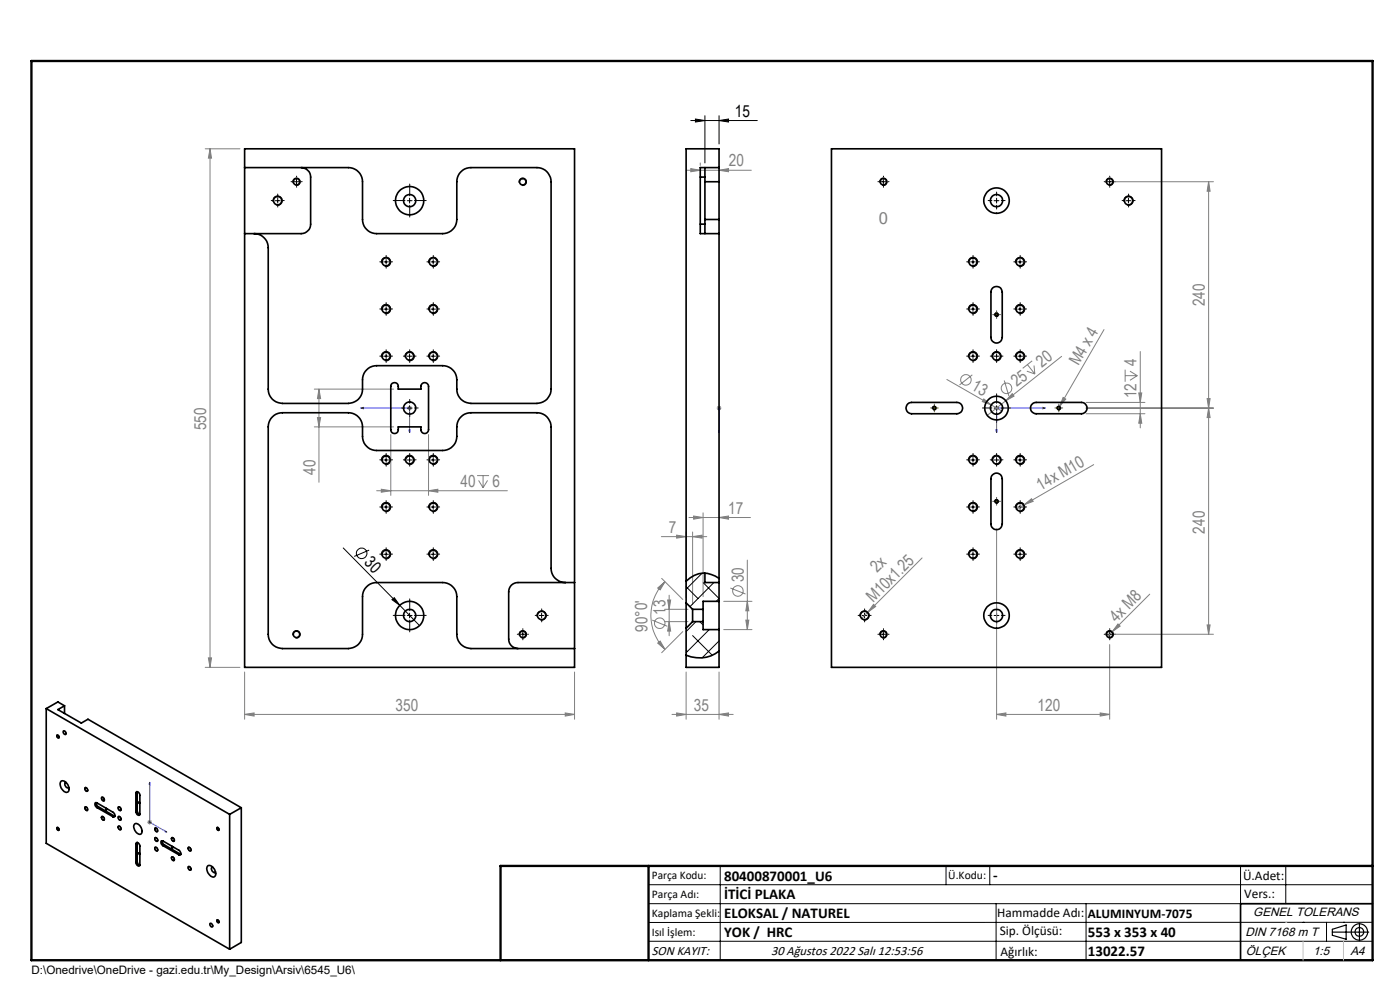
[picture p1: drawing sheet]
<svg xmlns="http://www.w3.org/2000/svg" width="297mm" height="210mm" viewBox="0 0 297 210" stroke-linecap="round" stroke-linejoin="round" font-family="sans-serif">
<g fill="none" stroke="#808080" stroke-width=".21">
<path d="M43.5 31.6h7.4M44.6 31.6l.3 1.9h-.7zM44.6 31.6v110M145.6 36.1h13.8M146.5 35.8l2.1 .3-2.1 .3zM148.6 34.6v.5M152.5 36.1l2.1-.3v.6zM236.4 38.6h21M256.4 38.6l.3 2h-.6zM256.4 38.6v95.9M206.3 79.5l-2.7 2.2M217.8 78.7l1.7 .6"/>
<path d="M217.9 77.3l1.6 2M219 76.5l-2 1.6M219.4 77.5l.1 1.8M225.2 75.6l-11.8 9.4M234.2 69.9l-9.4 16.3M238.7 78.4v2.6M238.7 79.7h2.6M239.7 78.7l1.6 1M241.3 79.7l-1.6 1M241.9 74.6v16.2M66.7 90.5h16.8M66.7 82.5h16.8"/>
<path d="M67.3 88.6h.7l-.3 1.9zM67.7 82.5v19.8M67.7 82.5l.3 2.1h-.7zM82.9 92.2v12.9M86.4 86.6h1M86.5 86.2l.7 .7M86.9 86.1v1M87.2 86.2l-.7 .7M90.9 92.2v12.9M152 86.6h1M152.2 86.2l.7 .7M152.5 86.1v1"/>
<path d="M152.9 86.2l-.7 .7M200.9 80.5l9.4 5.4M208.7 84.6l1.6 1.3-1.9-.7zM210.3 85.9l2.2 1.3M210.9 86.6h1M211.1 86.2l.7 .7M211.4 86.1v1M211.8 86.2l-.7 .7M213 80.7l1 3.3M213.4 85l-4 3.1M214.7 83.5l.4 .5-1.7 1zM224.8 86.2l-.4 .7"/>
<path d="M225.5 84.3l.6 .4-1.3 1.5zM230.4 87.8h12.5M230.4 85.4h12.5M230.4 86.6h27M232 98.6l-14.7 8.5M241.6 83.4h.6l-.3 2zM241.9 87.8l.3 2h-.6zM256.1 84.6h.6l-.3 2zM256.4 86.6l.3 2h-.6zM79.9 104.1h27.7M80.9 103.8l2 .3-2 .3zM90.9 104.1l2-.3v.6z"/>
<path d="M101.2 100.9h2.6M101.5 101.9l1 1.6M102.5 100.9v2.6M103.4 101.9l-.9 1.6M140.3 113.8h9.6M143.5 113.5l2.1 .3-2.1 .4zM145.6 112.8v14.1M146.2 109.8h13M146.9 113.8l2-.3v.7zM146.9 112.8v15.5M147.1 109.5l2.1 .3-2.1 .3zM149.2 108.8v17.8"/>
<path d="M152.5 109.8l2.1-.3v.6zM158.5 118.8v14.8M195.6 118.3l-12.9 13M211.4 112.2v40.4M217.3 107.1l1.5-1.3 .4 .6zM217.3 107.1l-1.8 .9M44.2 139.6h.7l-.3 2zM138.4 131.5l3.2 1.3M139.5 124.7l1.6-1.3-1 1.7zM139.5 136.4l.6-.4 1 1.8zM140.4 122.7l4.5 4.5M141 129.2h4.9"/>
<path d="M141 131.9h4.9M141.1 123.4a10.1 10.1 0 0 0 0 14.4M141.6 127.3h.7l-.3 1.9zM142 131.9l.3 2h-.7zM142 126.3v8.6M144.9 134l-4.5 4.5M153.5 127.6h6M153.5 133.6h6M154.9 124.7l3.3 1.3M158.2 131.5h.7l-.4 2.1zM158.5 127.6l.4 2h-.7zM185.3 128.2l.5 .4-1.7 1.2z"/>
<path d="M235.4 136.7v15.9M236 134l-1.2 1.1M236.4 134.5h21M237.2 132.4l.4 .4-1.6 1.2zM243.9 126l-7.9 8M256.1 132.6h.6l-.3 1.9zM43.5 141.6h7.4M51.9 151.5l2-.3v.7zM51.9 142.5v10.1M51.9 151.5h70M119.9 151.2l2 .3-2 .4zM121.9 142.5v10.1"/>
<path d="M142.6 151.5h12.9M143.5 151.2l2.1 .3-2.1 .4zM145.6 142.5v10.1M152.5 151.5l2.1-.3v.7zM152.5 142.5v10.1M211.4 151.5l2-.3v.7zM211.4 151.5h24M233.4 151.2l2 .3-2 .4zM31.2 174.4h1M31.4 174.1l.7 .7M31.7 173.9v1M32.1 174.1l-.7 .7"/>
<circle cx="204.9" cy="80.6" r="1.11"/>
<circle cx="213.5" cy="82.4" r="1.13"/>
<circle cx="140" cy="132.2" r="1.12"/>
<circle cx="156.5" cy="125.4" r="1.12"/>
</g>
<g fill="none" stroke="#000" stroke-width=".21">
<path d="M62.1 38.8a.8 .8 0 0 1 .7-1 .8 .8 0 0 1 .9 .8 .8 .8 0 0 1-1 .7M62.4 38.6h1M62.9 38.1v.9M110.1 38.8a.79 .79 0 0 1 .7-1 .79 .79 0 0 1 .9 .8 .79 .79 0 0 1-1 .7M146.5 25.6h14.2M147.5 25.3l2 .3-2 .3zM149.5 24.5v10.1M152.5 25.6l2.1-.3v.6zM152.5 24.5v6M186.6 38.8a.8 .8 0 0 1 .7-1 .8 .8 0 0 1 .9 .8 .8 .8 0 0 1-1 .7M186.9 38.6h1M187.4 38.1v.9"/>
<path d="M234.6 38.8a.8 .8 0 0 1 .7-1 .8 .8 0 0 1 .9 .8 .8 .8 0 0 1-1 .7M234.9 38.6h1M235.4 38.1v.9M57.9 42.8a1 1 0 0 1 .9-1.2 1 1 0 0 1 1.1 1 1 1 0 0 1-1.3 .9M58.4 42.6h1M58.9 42v1.1M80.9 55.8a1.01 1.01 0 0 1 1-1.2 1.01 1.01 0 0 1 1 1.1 1.01 1.01 0 0 1-1.3 .8M81.4 55.6h1M81.9 55.1v.9M86.4 42.6h1M86.9 42v1.1M90.9 55.8a1 1 0 0 1 1-1.2 1 1 0 0 1 1 1.1 1 1 0 0 1-1.2 .8"/>
<path d="M91.4 55.6h1M91.9 55.1v.9M205.4 55.8a1.01 1.01 0 0 1 .9-1.2 1.01 1.01 0 0 1 1.1 1 1.01 1.01 0 0 1-1.2 .9M205.9 55.6h1M206.4 55.1v.9M210.9 42.6h1M211.4 42v1.1M215.4 55.8a1 1 0 0 1 1-1.2 1 1 0 0 1 1 1.1 1 1 0 0 1-1.3 .8M215.9 55.6h1M216.4 55.1v.9M238.4 42.8a.99 .99 0 0 1 .9-1.2 .99 .99 0 0 1 1.1 1.1 .99 .99 0 0 1-1.3 .8M238.9 42.6h1"/>
<path d="M239.4 42v1.1M80.9 75.8a1 1 0 0 1 .9-1.3 1 1 0 0 1 1.1 1.1 1 1 0 0 1-1.3 .9M80.9 65.8a1 1 0 0 1 .9-1.2 1 1 0 0 1 1.1 1 1 1 0 0 1-1.3 .9M81.4 75.6h1M81.4 65.6h1M81.9 65v1.1M81.9 75.1v1M85.9 75.8a.99 .99 0 0 1 .9-1.2 .99 .99 0 0 1 1.1 1 .99 .99 0 0 1-1.3 .9M86.4 75.6h1M86.9 75.1v1M90.9 75.8a.99 .99 0 0 1 .9-1.2 .99 .99 0 0 1 1.1 1 .99 .99 0 0 1-1.2 .9M90.9 65.8a.99 .99 0 0 1 .9-1.2 .99 .99 0 0 1 1.1 1.1 .99 .99 0 0 1-1.2 .8"/>
<path d="M91.4 75.6h1M91.4 65.6h1M91.9 65v1.1M91.9 75.1v1M205.4 75.8a1 1 0 0 1 .9-1.3 1 1 0 0 1 1.1 1.1 1 1 0 0 1-1.2 .9M205.4 65.8a1 1 0 0 1 .9-1.2 1 1 0 0 1 1.1 1 1 1 0 0 1-1.2 .9M205.9 75.6h1M205.9 65.6h1M206.4 65v1.1M206.4 75.1v1M210.4 75.8a1 1 0 0 1 .9-1.3 1 1 0 0 1 1.1 1.1 1 1 0 0 1-1.3 .9M210.9 75.6h1"/>
<path d="M211 66.9a.4 .4 0 0 1 .4-.5 .4 .4 0 0 1 .4 .4 .4 .4 0 0 1-.5 .4M211.4 75.1v1M215.4 75.8a.99 .99 0 0 1 .9-1.2 .99 .99 0 0 1 1.1 1 .99 .99 0 0 1-1.3 .9M215.4 65.8a.99 .99 0 0 1 .9-1.2 .99 .99 0 0 1 1.1 1.1 .99 .99 0 0 1-1.3 .8M215.9 75.6h1M215.9 65.6h1M216.4 65v1.1M216.4 75.1v1M80.9 97.8a1 1 0 0 1 .9-1.2 1 1 0 0 1 1.1 1 1 1 0 0 1-1.3 .9M81.4 97.6h1M81.9 97v1.1M85.9 97.8a.99 .99 0 0 1 .9-1.2 .99 .99 0 0 1 1.1 1 .99 .99 0 0 1-1.3 .9"/>
<path d="M86.4 86.6h1M86.4 97.6h1M86.9 86.1v1M86.9 97v1.1M90.9 97.8a.99 .99 0 0 1 .9-1.2 .99 .99 0 0 1 1.1 1 .99 .99 0 0 1-1.2 .9M91.4 97.6h1M91.9 97v1.1M197.8 86.7a.4 .4 0 0 1 .4-.5 .4 .4 0 0 1 .4 .4 .4 .4 0 0 1-.5 .4M205.4 97.8a1 1 0 0 1 .9-1.2 1 1 0 0 1 1.1 1 1 1 0 0 1-1.2 .9M205.9 97.6h1M206.4 97v1.1M210.4 97.8a1 1 0 0 1 .9-1.2 1 1 0 0 1 1.1 1 1 1 0 0 1-1.3 .9"/>
<path d="M210.9 86.6h1M210.9 97.6h1M211.4 86.1v1M211.4 97v1.1M215.4 97.8a.99 .99 0 0 1 .9-1.2 .99 .99 0 0 1 1.1 1 .99 .99 0 0 1-1.3 .9M215.9 97.6h1M216.4 97v1.1M224.2 86.7a.4 .4 0 0 1 .4-.5 .4 .4 0 0 1 .4 .4 .4 .4 0 0 1-.5 .4M72.8 116.2l12 12.2M78.3 116.7l-3.2 1.3M80.9 107.8a1.01 1.01 0 0 1 1-1.2 1.01 1.01 0 0 1 1 1.1 1.01 1.01 0 0 1-1.3 .8M80.9 117.8a1 1 0 0 1 .9-1.2 1 1 0 0 1 1.1 1 1 1 0 0 1-1.3 .9"/>
<path d="M81.4 107.6h1M81.4 117.6h1M81.9 107.1v.9M81.9 117v1.1M90.9 107.8a1 1 0 0 1 1-1.2 1 1 0 0 1 1 1.1 1 1 0 0 1-1.2 .8M90.9 117.8a.99 .99 0 0 1 .9-1.2 .99 .99 0 0 1 1.1 1.1 .99 .99 0 0 1-1.2 .8M91.4 107.6h1M91.4 117.6h1M91.9 107.1v.9M91.9 117v1.1M205.4 107.8a1.01 1.01 0 0 1 .9-1.2 1.01 1.01 0 0 1 1.1 1 1.01 1.01 0 0 1-1.2 .9M205.4 117.8a1 1 0 0 1 .9-1.2 1 1 0 0 1 1.1 1 1 1 0 0 1-1.2 .9"/>
<path d="M205.9 107.6h1M205.9 117.6h1M206.4 107.1v.9M206.4 117v1.1M211 106.5a.4 .4 0 0 1 .4-.5 .4 .4 0 0 1 .4 .4 .4 .4 0 0 1-.5 .3M215.4 107.8a1 1 0 0 1 1-1.2 1 1 0 0 1 1 1.1 1 1 0 0 1-1.3 .8M215.4 117.8a.99 .99 0 0 1 .9-1.2 .99 .99 0 0 1 1.1 1.1 .99 .99 0 0 1-1.3 .8M215.9 107.6h1M215.9 117.6h1M216.4 107.1v.9M216.4 117v1.1M62.1 134.8a.8 .8 0 0 1 .7-1.1 .8 .8 0 0 1 .9 .9 .8 .8 0 0 1-1 .7"/>
<path d="M83.1 127.2l.5-.4 1.2 1.6zM84.8 128.4l4.2 4.3M86.4 130.6h1M86.9 130.1v.9M110.1 134.8a.79 .79 0 0 1 .7-1 .79 .79 0 0 1 .9 .8 .79 .79 0 0 1-1 .7M110.4 134.5h1M110.9 134v1.1M113.9 130.8a.99 .99 0 0 1 .9-1.2 .99 .99 0 0 1 1.1 1 .99 .99 0 0 1-1.2 .9M114.4 130.6h1M114.9 130.1v.9M182.5 130.8a.99 .99 0 0 1 .8-1.2 .99 .99 0 0 1 1.1 1 .99 .99 0 0 1-1.2 .9M182.9 130.6h1"/>
<path d="M183.4 130.1v.9M186.6 134.8a.8 .8 0 0 1 .7-1.1 .8 .8 0 0 1 .9 .9 .8 .8 0 0 1-1 .7M186.9 134.5h1M187.4 134v1.1M210.9 130.6h1M211.4 130.1v.9M234.6 134.8a.8 .8 0 0 1 .7-1.1 .8 .8 0 0 1 .9 .9 .8 .8 0 0 1-1 .7M234.9 134.5h1M235.4 134v1.1M12 156a.37 .37 0 0 1 .5 .1 .37 .37 0 0 1-.1 .5l-.3-.2zM12 175.5a.35 .35 0 0 1 .5 .2 .35 .35 0 0 1-.2 .5l-.3-.4zM18 167a.48 .48 0 0 1 .6 .3 .48 .48 0 0 1-.2 .6 .67 .67 0 0 1-.4-.9z"/>
<path d="M18 171.1a.51 .51 0 0 1 .6 .3 .51 .51 0 0 1-.1 .6h-.1a.62 .62 0 0 1-.4-.9zM21.6 169.1a.52 .52 0 0 1 .5 .3 .52 .52 0 0 1-.1 .6 .63 .63 0 0 1-.4-.9zM21.6 173.2a.52 .52 0 0 1 .5 .2 .52 .52 0 0 1-.1 .7 .65 .65 0 0 1-.4-.9zM25.1 173.2a.52 .52 0 0 1 .5 .2 .52 .52 0 0 1-.1 .7 .65 .65 0 0 1-.4-.9zM25.1 171.1a.52 .52 0 0 1 .5 .3 .52 .52 0 0 1-.1 .6 .63 .63 0 0 1-.4-.9zM25.1 175.2a.51 .51 0 0 1 .5 .3 .51 .51 0 0 1-.1 .6 .61 .61 0 0 1-.4-.9zM32.8 177.7a.48 .48 0 0 1 .6 .2 .48 .48 0 0 1-.1 .6l-.4-.3zM32.8 175.7a.46 .46 0 0 1 .6 .2 .46 .46 0 0 1-.2 .6l-.3-.4zM32.9 179.7a.51 .51 0 0 1 .5 .3 .51 .51 0 0 1-.1 .6l-.2-.1a.58 .58 0 0 1-.2-.8zM36.4 177.7a.52 .52 0 0 1 .6 .2 .52 .52 0 0 1-.1 .6 .63 .63 0 0 1-.5-.8zM36.4 179.5l.3 .2v.2l-.2-.1zM39.9 179.7a.52 .52 0 0 1 .6 .3 .52 .52 0 0 1-.1 .6 .63 .63 0 0 1-.5-.9z"/>
<path d="M46 175.5a.35 .35 0 0 1 .4 .2 .35 .35 0 0 1-.2 .5l-.2-.4zM36.4 181.7a.52 .52 0 0 1 .6 .3 .52 .52 0 0 1-.1 .6 .65 .65 0 0 1-.5-.9zM39.9 183.8a.51 .51 0 0 1 .6 .2 .51 .51 0 0 1-.1 .6 .61 .61 0 0 1-.5-.8zM46 195.1a.37 .37 0 0 1 .4 .2 .37 .37 0 0 1-.1 .5l-.3-.4zM137.6 187.7h153.6M137.6 191.7h153.6M137.6 199.7h153.6M152.8 183.7v20M200.7 183.7v4M210 183.7v4M211.3 191.7v12M230.4 191.7v12"/>
<path d="M263.2 183.7v20M272.8 183.7v8M276.4 195.6h.1M281.4 195.6v4.1M285 195.6h.1M291.2 195.6l-153.6 .1"/>
<circle cx="76.7" cy="117.4" r="1.13"/>
<circle cx="22.6" cy="171.6" r=".17"/>
<circle cx="29.6" cy="170.2" r=".16"/>
<circle cx="29.6" cy="181" r=".16"/>
</g>
<g fill="none" stroke="#000" stroke-width=".25">
<path d="M282.6 197.7h7.8M282.6 197.1l3-.9v3l-3-.8zM288.4 195.8v3.8M106.2 203.7h185"/>
<circle cx="288.4" cy="197.7" r="1.74"/>
<circle cx="288.4" cy="197.7" r=".93"/>
</g>
<g fill="none" stroke="#00f" stroke-width=".21">
<path d="M76.6 86.6l.5-.2v.3zM76.6 86.6h10.3v5.1M86.8 91.2h.2l-.1 .5zM152.5 91.7v-.5v.5M152.5 86.4v.3zM152.5 86.6h.1M152.5 86.6v5.1M211.3 91.2h.2l-.1 .5zM221.2 86.4l.6 .2-.6 .1zM221.8 86.6h-10.4v5.1M31.7 165.9v8.5l3.7 2.1M31.8 165.9v.5l-.2-.1z"/>
<path d="M35 176.2l.4 .3-.4-.1z"/>
</g>
<g fill="none" stroke="#000" stroke-width=".21" stroke-dasharray="15.2 1.3 1.3 1.3">
<path d="M61.9 38.5h-.2M62.9 39.5v.2M62.9 37.5v-.1M63.9 38.5h.2M186.4 38.5h-.2M187.4 37.5v-.1M187.4 39.5v.2M188.4 38.5h.2M234.4 38.5h-.2M235.4 37.5v-.1M235.4 39.5v.2M236.4 38.5h.2"/>
<path d="M57.9 42.5h-.4M58.9 43.5v.4M58.9 41.5v-.3M59.9 42.5h.4M80.9 55.5h-.3M81.9 56.5v.4M81.9 54.5v-.3M82.9 55.5h.4M85.9 42.5h-2.5M86.9 43.5v2.5M86.9 41.5v-2.5M87.9 42.5h2.5"/>
<path d="M90.9 55.5h-.3M91.9 56.5v.4M91.9 54.5v-.3M92.9 55.5h.4M205.4 55.5h-.3M206.4 54.5v-.3M206.4 56.5v.4M207.4 55.5h.4M210.4 42.5h-.8M211.4 41.5v-.8M211.4 43.5v.8M212.4 42.5h.8"/>
<path d="M215.4 55.5h-.3M216.4 54.5v-.3M216.4 56.5v.4M217.4 55.5h.4M238.4 42.5h-.4M239.4 41.5v-.3M239.4 43.5v.4M240.4 42.5h.4M80.9 75.5h-.3M80.9 65.5h-.3M81.9 76.5v.4M81.9 74.5v-.3"/>
<path d="M81.9 66.5v.4M81.9 64.5v-.3M82.9 75.5h.4M82.9 65.5h.4M85.9 75.5h-.3M86.9 76.5v.4M86.9 74.5v-.3M87.9 75.5h.4M90.9 75.5h-.3M90.9 65.5h-.3M91.9 76.5v.4M91.9 74.5v-.3"/>
<path d="M91.9 66.5v.4M91.9 64.5v-.3M92.9 75.5h.4M92.9 65.5h.4M205.4 75.5h-.3M205.4 65.5h-.3M206.4 74.5v-.3M206.4 76.5v.4M206.4 64.5v-.3M206.4 66.5v.4M207.4 75.5h.4M207.4 65.5h.4"/>
<path d="M210.4 75.5h-.3M211.4 74.5v-.3M211.4 76.5v.4M212.4 75.5h.4M215.4 75.5h-.3M215.4 65.5h-.3M216.4 74.5v-.3M216.4 76.5v.4M216.4 64.5v-.3M216.4 66.5v.4M217.4 75.5h.4M217.4 65.5h.4"/>
<path d="M80.9 97.5h-.3M81.9 98.5v.4M81.9 96.5v-.3M82.9 97.5h.4M85.9 86.5h-.8M85.9 97.5h-.3M86.9 87.5v.8M86.9 85.5v-.8M86.9 98.5v.4M86.9 96.5v-.3M87.9 86.5h.8M87.9 97.5h.4"/>
<path d="M90.9 97.5h-.3M91.9 98.5v.4M91.9 96.5v-.3M92.9 97.5h.4M205.4 97.5h-.3M206.4 96.5v-.3M206.4 98.5v.4M207.4 97.5h.4M210.4 86.5h-2M210.4 97.5h-.3M211.4 85.5v-2M211.4 87.5v2"/>
<path d="M211.4 96.5v-.3M211.4 98.5v.4M212.4 86.5h2M212.4 97.5h.4M215.4 97.5h-.3M216.4 96.5v-.3M216.4 98.5v.4M217.4 97.5h.4M80.9 107.5h-.3M80.9 117.5h-.3M81.9 108.5v.4M81.9 106.5v-.3"/>
<path d="M81.9 118.5v.4M81.9 116.5v-.3M82.9 107.5h.4M82.9 117.5h.4M90.9 107.5h-.3M90.9 117.5h-.3M91.9 108.5v.4M91.9 106.5v-.3M91.9 118.5v.4M91.9 116.5v-.3M92.9 107.5h.4M92.9 117.5h.4"/>
<path d="M205.4 107.5h-.3M205.4 117.5h-.3M206.4 106.5v-.3M206.4 108.5v.4M206.4 116.5v-.3M206.4 118.5v.4M207.4 107.5h.4M207.4 117.5h.4M215.4 107.5h-.3M215.4 117.5h-.3M216.4 106.5v-.3M216.4 108.5v.4"/>
<path d="M216.4 116.5v-.3M216.4 118.5v.4M217.4 107.5h.4M217.4 117.5h.4M85.9 130.5h-2.5M86.9 131.5v2.5M86.9 129.5v-2.5M87.9 130.5h2.5M109.9 134.5h-.2M110.9 135.5v.2M110.9 133.5v-.1M111.9 134.5h.2"/>
<path d="M113.9 130.5h-.4M114.9 131.5v.4M114.9 129.5v-.3M115.9 130.5h.4M182.4 130.5h-.4M183.4 129.5v-.3M183.4 131.5v.4M184.4 130.5h.4M186.4 134.5h-.2M187.4 133.5v-.1M187.4 135.5v.2M188.4 134.5h.2"/>
<path d="M210.4 130.5h-.8M211.4 129.5v-.8M211.4 131.5v.8M212.4 130.5h.8M234.4 134.5h-.2M235.4 133.5v-.1M235.4 135.5v.2M236.4 134.5h.2"/>
</g>
<g fill="none" stroke="#808000" stroke-width=".21" stroke-dasharray="15.2 1.3 1.3 1.3">
<path d="M210.9 66.7h-.3M211.4 66.2v-.3M211.4 67.2v.4M211.9 66.7h.4M197.7 86.5h-.3M198.2 86v-.3M198.2 87v.4M198.7 86.5h.4M224.1 86.5h-.3M224.6 86v-.3M224.6 87v.4M225.1 86.5h.4"/>
<path d="M210.9 106.3h-.3M211.4 105.8v-.3M211.4 106.8v.4M211.9 106.3h.4"/>
</g>
<path d="M210.9 66.8h1M211.4 66.2v1.1M197.7 86.6h1M198.2 86.1v1M224.1 86.6h1M224.6 86.1v1M210.9 106.4h1M211.4 105.9v.9" fill="none" stroke="#808000" stroke-width=".21"/>
<path d="M291.2 191.7h-28v12" fill="none" stroke="#000" stroke-width=".35"/>
<path d="M6.7 12.9h284.5v190.8h-284.5zM137.6 183.7v20M291.2 183.7h-185v20" fill="none" stroke="#000" stroke-width=".5"/>
<path d="M276.4 199.7v4M285 199.7v4" fill="none" stroke="#c0c0c0" stroke-width=".21"/>
<path d="M272.8 195.6h.1" fill="none" stroke="#c0c0c0" stroke-width=".25"/>
<g fill="#00f">
<path d="M86.8 91.2l.1 .5 .1-.5zM76.6 86.6l.5 .1v-.3z"/>
<path d="M152.5 91.2v.5zM152.5 86.4v.3z"/>
<path d="M35 176.2l.4 .3-.4-.1zM31.8 165.9v.5l-.2-.1z"/>
<path d="M211.3 91.2h.2l-.1 .5zM221.2 86.4l.6 .2-.6 .1z"/>
</g>
<g fill="#000">
<path d="M83.1 127.2l.5-.4 1.2 1.6z"/>
<path d="M147.5 25.3l2 .3-2 .3zM152.5 25.6l2.1-.3v.6z"/>
</g>
<g fill="#808080">
<path d="M208.7 84.6l1.6 1.3-1.9-.7z"/>
<path d="M217.3 107.1l1.5-1.3 .4 .6z"/>
<path d="M214.7 83.5l.4 .5-1.7 1z"/>
<path d="M185.3 128.2l.5 .4-1.7 1.2z"/>
<path d="M237.2 132.4l.4 .4-1.6 1.2z"/>
<path d="M225.5 84.3l.6 .4-1.3 1.5z"/>
<path d="M146.9 113.8l2-.3v.7zM143.5 113.5l2.1 .3-2.1 .4z"/>
<path d="M80.9 103.8l2 .3-2 .3zM90.9 104.1l2-.3v.6z"/>
<path d="M119.9 151.2l2 .3-2 .4zM51.9 151.5l2-.3v.7z"/>
<path d="M241.9 87.8l.3 2h-.6zM241.6 83.4h.6l-.3 2z"/>
<path d="M67.3 88.6h.7l-.3 1.9zM67.7 82.5l.3 2.1h-.7z"/>
<path d="M44.2 139.6h.7l-.3 2zM44.6 31.6l.3 1.9h-.7z"/>
<path d="M158.5 127.6l.4 2h-.7zM158.2 131.5h.7l-.4 2.1zM141.6 127.3h.7l-.3 1.9zM142 131.9l.3 2h-.7zM256.4 86.6l.3 2h-.6zM256.1 132.6h.6l-.3 1.9zM256.4 38.6l.3 2h-.6zM256.1 84.6h.6l-.3 2z"/>
<path d="M139.5 124.7l1.6-1.3-1 1.7zM139.5 136.4l.6-.4 1 1.8z"/>
<path d="M211.4 151.5l2-.3v.7zM233.4 151.2l2 .3-2 .4z"/>
<path d="M146.5 35.8l2.1 .3-2.1 .3zM152.5 36.1l2.1-.3v.6zM143.5 151.2l2.1 .3-2.1 .4zM152.5 151.5l2.1-.3v.7zM147.1 109.5l2.1 .3-2.1 .3zM152.5 109.8l2.1-.3v.6z"/>
</g>
<g fill="none" stroke="#000" stroke-width=".35">
<path d="M51.9 35.6h22a3 3 0 0 1 3 3v8a3 3 0 0 0 3 3h14a3 3 0 0 0 3-3v-8a3 3 0 0 1 3-3h14a3 3 0 0 1 3 3v43.9a3 3 0 0 1-3 3.1h-14a3 3 0 0 1-3-3.1 5.8 5.8 0 0 0-.3-3.3l-.9-1.1-1.3-.5h-14.5a3 3 0 0 0-3 3 5.8 5.8 0 0 1-.3 3.3 3.1 3.1 0 0 1-2.7 1.7h-14a3 3 0 0 1-3-3.1v-29.9a3 3 0 0 0-3-3M51.9 31.6h70v110h-70zM63.9 35.6a2.05 2.05 0 0 1 2 2v9.9a2.05 2.05 0 0 1-2 2.1h-12M148.6 37.6h.9M149.5 35.6v2M149.5 37.6v9.9M149.5 38.6h3M152.5 35.6v3M152.5 35.6v-4h-6.9v96.3M152.5 35.6h-3.9v14h3.9M152.5 38.6v8M176.4 31.6h70v110h-70z"/>
<path d="M148.6 47.5h.9M149.5 47.5v2.1M149.5 46.6h3M152.5 46.6v3M152.5 49.6v73.1M210.6 61.1a1.22 1.22 0 0 1 1.3-.2 1.22 1.22 0 0 1 .7 1.1v9.6a1.2 1.2 0 0 1-1.2 1.2 1.2 1.2 0 0 1-1.2-1.2v-9.6zM83.2 81.3l.5-.1 .5 .1a1.15 1.15 0 0 1 .3 1.2h4.8a1.07 1.07 0 0 1 .3-1.2l.5-.1 .5 .1 .3 .6v9.2a.81 .81 0 0 1-.8 .9 .81 .81 0 0 1-.8-.9v-.6h-4.8a1.13 1.13 0 0 1-.5 1.4l-.3 .1a.76 .76 0 0 1-.8-.9v-9.2zM192.5 85.7l.9-.3h9.6a1.2 1.2 0 0 1 1.2 1.2 1.2 1.2 0 0 1-1.2 1.2h-9.6a1.21 1.21 0 0 1-1.1-.8 1.21 1.21 0 0 1 .2-1.3zM219 85.7l.8-.3h9.6a1.2 1.2 0 0 1 1.2 1.2 1.2 1.2 0 0 1-1.2 1.2h-9.6a1.19 1.19 0 0 1-1.1-.8 1.19 1.19 0 0 1 .3-1.3zM210.6 100.7a1.2 1.2 0 0 1 1.3-.3 1.2 1.2 0 0 1 .7 1.2v9.6a1.2 1.2 0 0 1-1.2 1.2 1.2 1.2 0 0 1-1.2-1.2v-9.6zM119.9 123.6a3 3 0 0 1-3-3v-30.1a3 3 0 0 0-3-2.9h-14a3 3 0 0 0-3 2.9 6.1 6.1 0 0 1-.3 3.4l-.9 1.1-1.3 .5-14.5 .1a3 3 0 0 1-3-3 5.8 5.8 0 0 0-.3-3.4l-.9-1.1-1.3-.5h-14.5a3 3 0 0 0-3 2.9v44a3 3 0 0 0 3 3.1h14a3 3 0 0 0 3-3.1v-7.9a3 3 0 0 1 3-3h14a3 3 0 0 1 3 3v7.9a3 3 0 0 0 3 3.1h22M121.9 123.6h-12a1.93 1.93 0 0 0-2 1.9v10.1a1.99 1.99 0 0 0 2 2"/>
<path d="M145.6 127.9v5.4M145.6 133.3v8.3h6.9v-8M145.6 127.9l1.3 1.3M146.9 129.2v2.7M146.9 131.9l-1.3 1.4M146.9 131.9h2.3M146.9 129.2h2.3M149.2 129.2v2.7M149.2 131.9v1.7h3.3M149.5 121.6v2h3M152.5 122.7a5 5 0 0 0-6.9 .6M152.5 138.1a6.7 6.7 0 0 1-6.9 .9"/>
<path d="M152.5 127.6v6M152.5 122.7v.9M152.5 123.6v4M152.5 127.6h-3.3v1.6M9.8 150.3l38.9 22.4M9.8 150.3v28.6l38.9 22.5M12.1 156a.3 .3 0 0 1 .4 .1 .3 .3 0 0 1-.2 .4l-.2-.3zM13.4 155.1a.39 .39 0 0 1 .5 .2 .39 .39 0 0 1-.1 .5 .55 .55 0 0 1-.4-.7zM13.7 149.7l-1.4-.8-2.5 1.4M13.7 149.7l-1.4 .8 5 2.9 1.4-.8 32.5 18.7M13.7 149.7v1.6M12.1 175.6a.32 .32 0 0 1 .4 .1 .32 .32 0 0 1-.2 .4l-.2-.2z"/>
<path d="M12.9 165.7a1.49 1.49 0 0 1 1.8 1.7 .69 .69 0 0 1-.6 .7 .69 .69 0 0 1-.8-.5 1.6 1.6 0 0 1-.4-1.9zM14 166a.65 .65 0 0 0-.2 .7 .65 .65 0 0 0 .7 .4l.1-.1M18 167.1a.41 .41 0 0 1 .5 .2 .41 .41 0 0 1-.1 .5l-.3-.1zM18.1 171.2a.41 .41 0 0 1 .4 .2 .41 .41 0 0 1-.1 .5 .52 .52 0 0 1-.3-.7zM20.4 170.3l.1 .5 .3 .3M20.6 171.3a.62 .62 0 0 1-.2-1.1l3.6 2.1a.54 .54 0 0 1 .4 .5 .54 .54 0 0 1-.3 .5l-.1-.1M20.6 171.3l3.4 1.9M20.8 171.1l3.4 2M20.8 171.1l-.2 .2M21.6 169.2a.41 .41 0 0 1 .4 .2 .41 .41 0 0 1-.1 .5l-.3-.4zM21.6 173.2a.45 .45 0 0 1 .4 .3 .45 .45 0 0 1 0 .5l-.1-.1a.55 .55 0 0 1-.3-.7zM22.5 171.5l.1 .3z"/>
<path d="M24.2 173.1h.2M24.2 173.1l-.2 .1M25.1 175.3a.39 .39 0 0 1 .5 .2 .39 .39 0 0 1-.2 .5 .55 .55 0 0 1-.3-.7zM25.2 173.2a.44 .44 0 0 1 .4 .3 .44 .44 0 0 1-.1 .5l-.3-.3zM25.2 171.2a.44 .44 0 0 1 .4 .2 .44 .44 0 0 1-.1 .5l-.3-.2zM28.5 174.8a1.27 1.27 0 0 1 1.6 1.4 .62 .62 0 0 1-.3 .8 .62 .62 0 0 1-.8-.3l-.2-.4a1.31 1.31 0 0 1-.3-1.5zM28.8 168.2a.37 .37 0 0 1 .4-.3 .37 .37 0 0 1 .4 .4l.1 4.3a.4 .4 0 0 1-.5 .3 .4 .4 0 0 1-.3-.5l-.1-.3M28.8 179a.37 .37 0 0 1 .4-.3 .37 .37 0 0 1 .4 .4l.1 4.3a.35 .35 0 0 1-.4 .3 .35 .35 0 0 1-.3-.3l-.2-.5M28.8 168.2v3.9M28.8 179v3.9M29.1 172l.2 .5 .4 .3M29.1 168.1l-.3 .1"/>
<path d="M29.1 168.1v3.9M29.1 178.8v4M29.1 172l-.3 .1M29.1 178.8l-.3 .2M29.1 167.9v.2M29.1 178.7v.1M29.4 170.2h.2v.2zM32.9 177.8a.41 .41 0 0 1 .5 .1 .41 .41 0 0 1-.1 .6 .55 .55 0 0 1-.4-.7zM32.9 179.7a.44 .44 0 0 1 .5 .3 .44 .44 0 0 1-.1 .5 .55 .55 0 0 1-.4-.8zM32.9 175.6a.43 .43 0 0 1 .5 .3 .43 .43 0 0 1-.2 .5 .54 .54 0 0 1-.3-.8zM34.4 178.4l.1 .3 .4 .5M34.6 179.4a.59 .59 0 0 1-.2-1l3.6 2a.54 .54 0 0 1 .4 .4 .54 .54 0 0 1-.3 .6l-.1-.1"/>
<path d="M34.6 179.4l3.4 1.9M34.9 179.2l3.3 2M34.9 179.2l-.3 .2M36.4 177.7a.45 .45 0 0 1 .5 .3 .45 .45 0 0 1-.1 .5l-.3-.2zM40 179.8a.45 .45 0 0 1 .4 .2 .45 .45 0 0 1 0 .5h-.1a.55 .55 0 0 1-.3-.7zM46.1 175.5h.1a.32 .32 0 0 1 .3 .3 .32 .32 0 0 1-.2 .3l-.3-.2zM48.7 172.7v28.7M51.2 171.3l-2.5 1.4M51.2 171.3v28.6l-2.5 1.5M29.1 182.8l.2 .5 .4 .2M29.1 182.8l-.3 .1M36.4 181.8a.37 .37 0 0 1 .5 .2 .37 .37 0 0 1-.2 .5l-.3-.4z"/>
<path d="M38.2 181.2l-.2 .1M38.2 181.2h.1M40 183.8h.1a.38 .38 0 0 1 .4 .4 .38 .38 0 0 1-.2 .4 .51 .51 0 0 1-.3-.8zM44.1 183.7a1.46 1.46 0 0 1 1.7 1.6 .62 .62 0 0 1-.5 .7 .62 .62 0 0 1-.7-.3 1.65 1.65 0 0 1-.5-2zM44.6 195.9a.44 .44 0 0 1 .4 .2 .44 .44 0 0 1-.1 .5l-.3-.3zM45.1 183.9a.66 .66 0 0 0-.1 .8 .66 .66 0 0 0 .6 .4l.1-.1M46.1 195.1h.1a.3 .3 0 0 1 .3 .3 .3 .3 0 0 1-.2 .3l-.2-.2z"/>
<circle cx="62.9" cy="38.6" r=".68"/>
<circle cx="110.9" cy="38.6" r=".68"/>
<circle cx="187.4" cy="38.6" r=".69"/>
<circle cx="235.4" cy="38.6" r=".69"/>
<circle cx="58.9" cy="42.6" r=".87"/>
<circle cx="81.9" cy="55.6" r=".84"/>
<circle cx="86.9" cy="42.6" r="1.3"/>
<circle cx="86.9" cy="42.6" r="3"/>
<circle cx="91.9" cy="55.5" r=".85"/>
<circle cx="206.4" cy="55.6" r=".85"/>
<circle cx="211.4" cy="42.6" r="2.69"/>
<circle cx="211.4" cy="42.5" r="1.3"/>
<circle cx="216.4" cy="55.5" r=".85"/>
<circle cx="239.4" cy="42.6" r=".89"/>
<circle cx="81.9" cy="65.6" r=".84"/>
<circle cx="81.9" cy="75.6" r=".84"/>
<circle cx="86.9" cy="75.6" r=".85"/>
<circle cx="91.9" cy="65.6" r=".85"/>
<circle cx="91.9" cy="75.6" r=".85"/>
<circle cx="206.4" cy="75.6" r=".85"/>
<circle cx="206.4" cy="65.6" r=".86"/>
<circle cx="211.4" cy="66.8" r=".33"/>
<circle cx="211.4" cy="75.6" r=".84"/>
<circle cx="216.4" cy="75.6" r=".85"/>
<circle cx="216.4" cy="65.6" r=".85"/>
<circle cx="81.9" cy="97.6" r=".84"/>
<circle cx="86.9" cy="86.6" r="1.3"/>
<circle cx="86.9" cy="97.6" r=".85"/>
<circle cx="91.9" cy="97.6" r=".85"/>
<circle cx="198.2" cy="86.6" r=".33"/>
<circle cx="206.4" cy="97.6" r=".85"/>
<circle cx="211.4" cy="97.6" r=".84"/>
<circle cx="211.4" cy="86.6" r="2.5"/>
<circle cx="211.4" cy="86.6" r="1.31"/>
<circle cx="216.4" cy="97.6" r=".85"/>
<circle cx="224.6" cy="86.6" r=".33"/>
<circle cx="81.9" cy="107.5" r=".84"/>
<circle cx="81.9" cy="117.6" r=".84"/>
<circle cx="91.9" cy="117.6" r=".85"/>
<circle cx="91.9" cy="107.6" r=".85"/>
<circle cx="206.4" cy="107.5" r=".85"/>
<circle cx="206.4" cy="117.6" r=".85"/>
<circle cx="211.4" cy="106.4" r=".32"/>
<circle cx="216.4" cy="117.6" r=".85"/>
<circle cx="216.4" cy="107.6" r=".85"/>
<circle cx="62.9" cy="134.6" r=".69"/>
<circle cx="86.9" cy="130.6" r="1.3"/>
<circle cx="86.9" cy="130.6" r="3"/>
<circle cx="110.9" cy="134.6" r=".69"/>
<circle cx="114.9" cy="130.6" r=".88"/>
<circle cx="183.4" cy="130.6" r=".88"/>
<circle cx="187.4" cy="134.6" r=".69"/>
<circle cx="211.4" cy="130.6" r="1.3"/>
<circle cx="211.4" cy="130.6" r="2.71"/>
<circle cx="235.4" cy="134.6" r=".69"/>
<circle cx="36.6" cy="179.7" r=".13"/>
<circle cx="29.6" cy="181" r=".14"/>
</g>
<path d="M145.6 124.5l2.5 2.5M145.6 137.9l.2 .3M146.9 134.8l4.2 4.2M147.6 131.9l-2 2.1M148.4 131.9l.8 .7M148.9 121.6l-3.3 3.4M149.2 123.6l3.3 3.4-.6 .6M150.1 133.6l.2 .1M150.5 133.6l-4.9 4.9M151.4 123.6l-5 5.1M152.5 136l-3.6 3.6" fill="none" stroke="#000" stroke-width=".21"/>
<g font-size="3.5">
<text x="155.9" y="24.7">15</text>
<text x="77.1" y="119.5" transform="rotate(45 77.1 119.5)">30</text>
</g>
<g font-size="3.5" fill="#808080">
<text x="154.6" y="35.3">20</text>
<text x="186.5" y="47.4">0</text>
<text x="255.6" y="65" transform="rotate(-90 255.6 65)">240</text>
<text x="221" y="78" transform="rotate(-38 221 78)">20</text>
<text x="228.8" y="77.7" transform="rotate(-60 228.8 77.7)">M4 x 4</text>
<text x="241.1" y="77.7" transform="rotate(-90 241.1 77.7)">4</text>
<text x="205.9" y="82.5" transform="rotate(30 205.9 82.5)">13</text>
<text x="215.7" y="82.2" transform="rotate(-38 215.7 82.2)">25</text>
<text x="241.1" y="84.5" transform="rotate(-90 241.1 84.5)">12</text>
<text x="43.8" y="91.3" transform="rotate(-90 43.8 91.3)">550</text>
<text x="66.9" y="100.7" transform="rotate(-90 66.9 100.7)">40</text>
<text x="97.7" y="103.3">40</text>
<text x="104.5" y="103.3">6</text>
<text x="220.7" y="104.2" transform="rotate(-30 220.7 104.2)">14x M10</text>
<text x="141.9" y="113">7</text>
<text x="154.5" y="109">17</text>
<text x="255.6" y="113.2" transform="rotate(-90 255.6 113.2)">240</text>
<text x="157.8" y="123.5" transform="rotate(-90 157.8 123.5)">30</text>
<text x="186.1" y="121.6" transform="rotate(-45 186.1 121.6)">2x</text>
<text x="141.2" y="130.4" transform="rotate(-90 141.2 130.4)">13</text>
<text x="185.2" y="128" transform="rotate(-45 185.2 128)">M10x1.25</text>
<text x="137.4" y="134" transform="rotate(-91 137.4 134)">90°0'</text>
<text x="236.8" y="132.1" transform="rotate(-45 236.8 132.1)">4x M8</text>
<text x="83.9" y="150.7">350</text>
<text x="147.2" y="150.7">35</text>
<text x="220.1" y="150.7">120</text>
</g>
<g font-size="3.2">
<text x="153.6" y="186.8">80400870001_U6</text>
<text x="153.6" y="190.8">İTİCİ PLAKA</text>
<text x="210.7" y="186.6">-</text>
<text x="153.6" y="194.8">ELOKSAL / NATUREL</text>
<text x="153.6" y="198.8">YOK / HRC</text>
<text x="230.8" y="198.7">553 x 353 x 40</text>
<text x="230.8" y="202.8">13022.57</text>
</g>
<g font-size="2.8">
<text x="263.7" y="186.7">Ü.Adet:</text>
<text x="263.9" y="190.5">Vers.:</text>
<text x="211.5" y="194.5">Hammadde Adı:</text>
<text x="230.8" y="194.7">ALUMINYUM-7075</text>
<text x="138.3" y="202.6">SON KAYIT:</text>
<text x="163.6" y="202.6">30 Ağustos 2022 Salı 12:53:56</text>
<text x="212.1" y="198.4">Sip. Ölçüsü:</text>
<text x="212.2" y="202.7">Ağırlık:</text>
</g>
<g font-size="2.6">
<text x="265.9" y="194.4">GENEL TOLERANS</text>
<text x="264.2" y="198.5">DIN 7168 m T</text>
<text x="264.3" y="202.6">ÖLÇEK</text>
<text x="278.5" y="202.6">1:5</text>
<text x="286.5" y="202.6">A4</text>
</g>
<g font-size="2.5">
<text x="138.3" y="186.4">Parça Kodu:</text>
<text x="138.3" y="190.5">Parça Adı:</text>
<text x="201.2" y="186.5">Ü.Kodu:</text>
<text x="138.3" y="194.5">Kaplama Şekli:</text>
<text x="138.3" y="198.6">Isıl İşlem:</text>
<text x="6.7" y="206.7">D:\Onedrive\OneDrive - gazi.edu.tr\My_Design\Arsiv\6545_U6\</text>
</g>
</svg>
